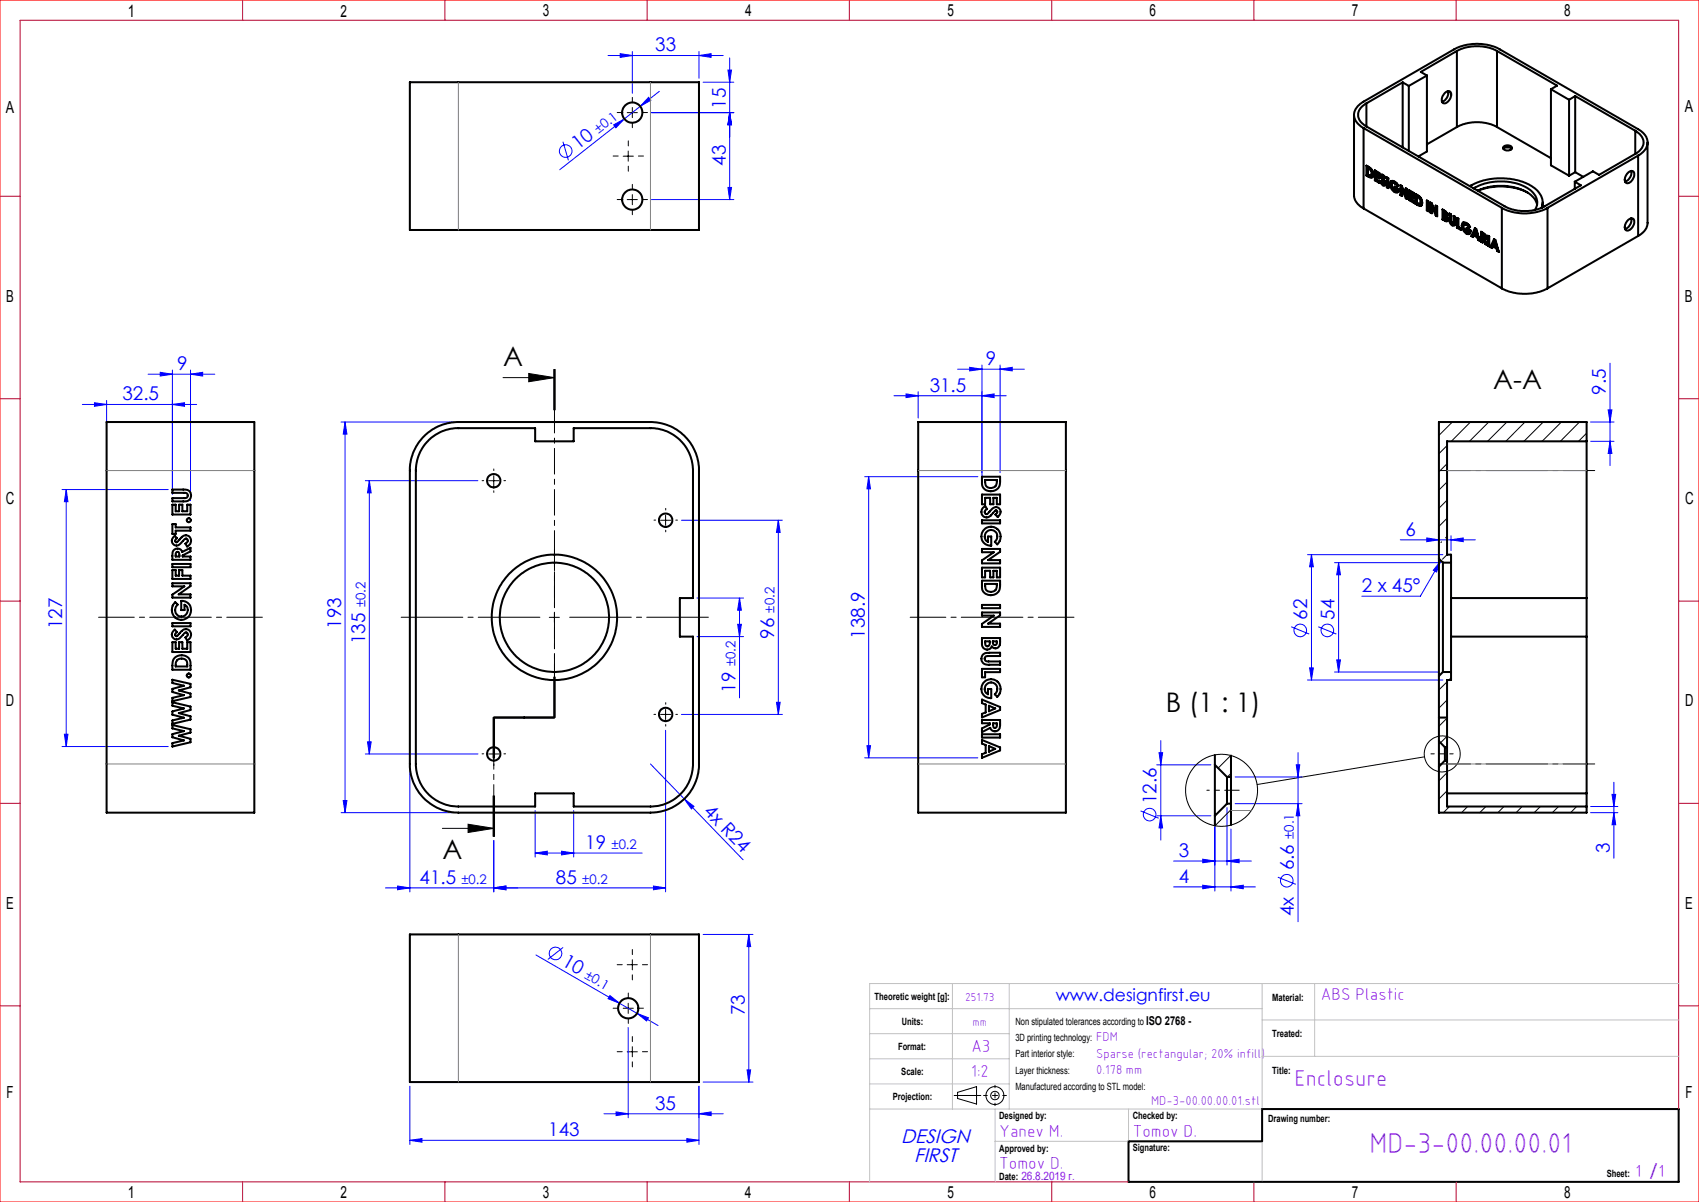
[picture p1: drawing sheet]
<svg xmlns="http://www.w3.org/2000/svg" width="420mm" height="297mm" viewBox="0 0 420 297" stroke-linecap="round" stroke-linejoin="round" font-family="sans-serif">
<g fill="none" stroke="#00f" stroke-width=".25">
<path d="M150.3 13.7h28.5M153.3 13.3l3 .4-3 .5zM156.3 12.7v10.4M172.8 13.7l3-.4v.9zM172.8 12.7v6.6M180 17.3h.8l-.4 3zM180.4 14.3v35M139.2 35l1.3 4.6M151.7 30.9l2.6-1.5-2 2.2zM154.3 29.4l-15.9 12.5M158.3 26.3l-4 3.1M160.3 24.1l.6 .7-2.6 1.5z"/>
<path d="M161 27.8h20.4M163 22.6l-4.7 3.7M173.8 20.3h7.6M180.4 27.8l.4 3h-.8zM161 49.3h20.4M180 46.3h.8l-.4 3zM20.4 99.9h28.2M23.4 99.5l3 .4-3 .5zM26.4 99v16.3M36.6 92.5h16.5M39.6 92l3 .5-3 .4zM42.6 99.9l3-.4v.9z"/>
<path d="M42.6 91.4v30.7M47.1 92.5l3-.5v.9zM47.1 91.4v32.3M221 97.8h27.7M224 97.3l3 .5-3 .4zM227 96.8v6.5M236.7 91.2h16.5M239.7 90.8l3 .4-3 .4zM242.7 90.2v27.6M242.7 97.8l3-.5v.9zM247.2 91.2l3-.4v.8zM247.2 90.2v26.6"/>
<path d="M398 89.7v25.3M84.3 104.3h28M85.3 104.3v96.5M85.3 104.3l.5 3h-1zM90.3 118.8h27.8M91.3 118.8v67.5M91.3 118.8l.5 3h-1zM213.7 117.8h28M214.7 117.8v69.5M214.7 117.8l.5 3h-.9zM393.2 104.3h5.8M393.2 109h5.8"/>
<path d="M397.5 101.3h1l-.5 3zM398 109l.5 3h-1zM15.3 121h26.3M16.4 121l.4 3h-.9zM16.4 121v63.5M168.5 128.5h24.9M192.4 128.5v48M192.4 128.5l.5 3h-1zM323.2 137.1h33.5M324.2 137.1v30.9M324.2 137.1l.5 2.9h-1zM329.9 139h25.8"/>
<path d="M330.9 139v27M330.9 139l.5 3h-1zM346.1 133.4h18.6M352.7 132.9l3 .5-3 .4zM356.2 138.5l-1.1 2.9-.8-.5zM356.2 138.5l-5.1 8.8h-14.4M358.7 133.4l3-.5v.9zM358.7 132.4v3.6M172.3 147.8h11.5M172.3 157.3h11.5M182.4 154.3h.9l-.5 3zM182.8 147.8v24.6"/>
<path d="M182.8 147.8l.5 3h-.9zM319.2 154.9l4.4 1.8M325.9 154.9l4.4 1.8M168.5 176.5h24.9M191.9 173.5h1l-.5 3zM323.2 168h33.5M323.7 165h1l-.5 3zM329.9 166h25.8M330.4 163.1h1l-.5 2.9zM15.3 184.5h26.3M15.9 181.4h.9l-.4 3.1zM84.8 197.8h1l-.5 3z"/>
<path d="M90.3 186.3h27.8M90.8 183.3h1l-.5 3zM101.3 189.8v30.6M160.8 188.8l8.4 8.6M164.5 180.4v40M169.2 197.4l2.4 1.8-.7 .7zM169.2 197.4l14.5 15M213.7 187.3h28M214.3 184.3h.9l-.5 3zM286 189h13.3M286.5 186h.9l-.5 3zM286.9 183v24.6"/>
<path d="M303.3 199.6v14.1M305.3 192h16.6M305.3 198.6h16.6M320.4 189h.9l-.4 3zM320.9 186v41.7M320.9 198.6l.4 3h-.9zM393.2 199.3h6.7M398.5 196.3h.9l-.4 3zM399 193.3v18.8M84.3 200.8h28M95.3 219.4h69.2M98.3 218.9l3 .5-3 .4z"/>
<path d="M122.1 219.4l3-.5v.9zM122.1 207.7v12.7M132.3 210.8l3-.5v.9zM132.3 200.3v11.5M132.3 210.8h26.5M138.8 210.3l3 .5-3 .4zM141.8 200.3v11.5M161.5 218.9l3 .5-3 .4zM282 200.4l4.4 1.8M286 201.6h13.3M286.9 201.6l.5 3h-.9zM290.1 212.8h19.2"/>
<path d="M290.1 219.1h20.2M297.3 212.3l3 .5-3 .4zM297.3 218.7l3 .4-3 .5zM300.3 202.6v17.6M303.3 212.8l3-.5v.9zM304.3 219.1l3-.4v.9zM304.3 204.9v15.3M315.9 216.7l4.4 1.8M393.2 200.8h6.7M399 200.8l.4 3h-.9zM132.5 236l30.2 17.4M139.2 234.1l-3.8 3"/>
<path d="M173.8 230.9h12.3M185.1 230.9l.5 3h-.9zM185.1 230.9v36.5M150.8 246l2.3 1.9-2.8-1.1zM155.3 253.9v22.3M157.5 250.4l2.8 1.1-.5 .8zM101.3 268.4v14.4M149.3 275.2h29.5M152.3 274.7l3 .5-3 .5zM172.8 275.2l3-.5v1zM172.8 268.4v14.4M173.8 267.4h12.3"/>
<path d="M184.7 264.4h.9l-.5 3zM101.3 281.8l3-.5v.9zM101.3 281.8h71.5M169.8 281.3l3 .5-3 .4z"/>
<circle cx="139.8" cy="37.3" r="1.55"/>
<circle cx="321.4" cy="155.8" r="1.56"/>
<circle cx="328.1" cy="155.8" r="1.56"/>
<circle cx="284.2" cy="201.3" r="1.55"/>
<circle cx="318.1" cy="217.6" r="1.55"/>
<circle cx="137.3" cy="235.6" r="1.55"/>
</g>
<g fill="none" stroke="#000" stroke-width=".25">
<path d="M154.1 38.6h2.5M155 27.8h2.6M155.3 37.3v2.5M156.3 26.6v2.5M155 49.3h2.6M156.3 48.1v2.5M124.4 93.3h12.7M130.7 92.3l6.4 1-6.4 1zM136.9 91.3v10M137.1 91.3v10M137.2 91.3v10M120.8 118.8h2.5"/>
<path d="M122.1 117.5v2.5M163.3 128.5h2.5M164.5 127.3v2.5M135.8 152.5h2.5M137.1 151.3v2.5M121.9 177.3v10zM122.1 177.5h15M122.1 177.1h15M122.2 177.3v10M136.9 167.3v10M137.1 167.3v10h-15v10.2M137.2 167.3v10"/>
<path d="M163.3 176.5h2.5M164.5 175.3v2.5M120.8 186.3h2.5M121.9 196.7v10M122.1 196.7v10M122.2 196.7v10M352.1 187l-41.3 6.8M109.4 204.7h12.7M115.7 203.7l6.4 1-6.4 1zM155 238.4h2.6M156.3 237.1v2.5M154.1 249.1h2.5"/>
<path d="M155 259.9h2.6M155.3 247.9v2.5M156.3 258.6v2.5M235.9 270.7h6.6M236.7 269.9l4.7-1.4v4.3l-4.7-1.4z"/>
<circle cx="356.5" cy="186.3" r="4.5"/>
<circle cx="245.9" cy="270.7" r="1.04"/>
<circle cx="246" cy="270.7" r="2.22"/>
</g>
<path d="M122.1 206.7v-29.4" fill="none" stroke="#000" stroke-width=".25" stroke-dasharray="6.3 1.3 1.3 1.3" stroke-dashoffset="3.7"/>
<path d="M122.1 177.3h15M137.1 177.3v-86" fill="none" stroke="#000" stroke-width=".25" stroke-dasharray="6.3 1.3 1.3 1.3" stroke-dashoffset=".8"/>
<path d="M24.4 152.5h40.5M265.5 152.5h-40.5" fill="none" stroke="#000" stroke-width=".25" stroke-dasharray="15.2 1.3 1.3 1.3" stroke-dashoffset="6.4"/>
<g fill="none" stroke="#000" stroke-width=".25" stroke-dasharray="15.2 1.3 1.3 1.3">
<path d="M152.8 38.6h-1.2M153.8 27.8h-1.2M155.3 36.1v-1.3M156.3 25.3v-1.2M156.3 30.3v1.3M157.8 38.6h1.3M158.8 27.8h1.3M153.8 49.3h-1.2M155.3 41.1v1.2M156.3 46.8v-1.2M156.3 51.8v1.3M158.8 49.3h1.3"/>
<path d="M119.6 118.8h-.4M122.1 116.3v-.4M124.6 118.8h.4M122.1 121.3v.4M162.1 128.5h-.4M164.6 131v.4M164.6 126v-.4M167.1 128.5h.4M162.1 176.5h-.4M164.6 179v.4M164.6 174v-.4M167.1 176.5h.4"/>
<path d="M119.6 186.3h-.4M122.1 188.8v.4M122.1 183.8v-.4M124.6 186.3h.4M306.3 195.3h-3M153.8 238.4h-1.2M156.3 235.9v-1.3M158.8 238.4h1.3M152.8 249.1h-1.2M153.8 259.9h-1.2M155.3 246.6v-1.2M155.3 251.6v1.3"/>
<path d="M156.3 240.9v1.2M156.3 257.4v-1.3M157.8 249.1h1.3M158.8 259.9h1.3M156.3 262.4v1.2"/>
</g>
<path d="M394.2 116.3h-38.5M394.2 188.8h-38.5" fill="none" stroke="#000" stroke-width=".25" stroke-dasharray="15.2 1.3 1.3 1.3" stroke-dashoffset="7.4"/>
<path d="M353.7 186.3h5.5" fill="none" stroke="#000" stroke-width=".25" stroke-dasharray="15.2 1.3 1.3 1.3" stroke-dashoffset="14.4"/>
<path d="M134.6 152.5h-36.5" fill="none" stroke="#000" stroke-width=".25" stroke-dasharray="15.2 1.3 1.3 1.3" stroke-dashoffset="-1.1"/>
<path d="M137.1 155v14.3M137.1 150v-14.2" fill="none" stroke="#000" stroke-width=".25" stroke-dasharray="15.2 1.3 1.3 1.3" stroke-dashoffset="10"/>
<path d="M139.6 152.5h36.8" fill="none" stroke="#000" stroke-width=".25" stroke-dasharray="15.2 1.3 1.3 1.3" stroke-dashoffset="-1.3"/>
<path d="M298.3 195.3h5M246 273.2v-5" fill="none" stroke="#000" stroke-width=".25" stroke-dasharray="15.2 1.3 1.3 1.3" stroke-dashoffset="14.6"/>
<path d="M248.8 270.7h-5.7" fill="none" stroke="#000" stroke-width=".25" stroke-dasharray="15.2 1.3 1.3 1.3" stroke-dashoffset="14.3"/>
<path d="M279 282h33v-8h103v18h-136z" fill="none" stroke="#000" stroke-width=".5"/>
<path d="M0 0h420v297h-420z" fill="none" stroke="#f00" stroke-width=".25"/>
<g fill="none" stroke="#b4002d" stroke-width=".25">
<path d="M60 0v5M110 0v5M160 0v5M210 0v5M260 0v5M310 0v5M360 0v5M0 48.5h5M415 48.5h5M0 98.5h5M415 98.5h5M0 148.5h5"/>
<path d="M415 148.5h5M0 198.5h5M415 198.5h5M0 248.5h5M415 248.5h5M415 274v-269h-410v287h274M60 292v5M110 292v5M160 292v5M210 292v5M260 292v5M310 292v5"/>
<path d="M360 292v5"/>
</g>
<g fill="none" stroke="#c0c0c0" stroke-width=".25">
<path d="M215 249.2h97M215 255.4h34.5M235.4 243v31M249.5 243v31M312 243v30.8M312 252h103M325 243v18M415 243h-200v49M215 274h96.7M215 267.8h34.5M215 261.6h34.5M246 274v18"/>
<path d="M279 274v7.8M312 261h103M246 282h32.7M312 282.3v9.5"/>
</g>
<path d="M115.7 203.7l6.4 1-6.4 1zM130.7 92.3l6.4 1-6.4 1z" fill="#000"/>
<g fill="#00f">
<path d="M356.2 138.5l-1.1 2.9-.8-.5z"/>
<path d="M169.2 197.4l2.4 1.8-.7 .7z"/>
<path d="M358.7 133.4l3-.5v.9zM352.7 132.9l3 .5-3 .4zM303.3 212.8l3-.5v.9zM297.3 212.3l3 .5-3 .4zM304.3 219.1l3-.4v.9zM297.3 218.7l3 .4-3 .5z"/>
<path d="M323.7 165h1l-.5 3zM324.2 137.1l.5 2.9h-1z"/>
<path d="M398.5 196.3h.9l-.4 3zM399 200.8l.4 3h-.9z"/>
<path d="M330.9 139l.5 3h-1zM330.4 163.1h1l-.5 2.9zM397.5 101.3h1l-.5 3zM398 109l.5 3h-1zM320.4 189h.9l-.4 3zM320.9 198.6l.4 3h-.9zM286.5 186h.9l-.5 3zM286.9 201.6l.5 3h-.9z"/>
<path d="M122.1 219.4l3-.5v.9zM161.5 218.9l3 .5-3 .4z"/>
<path d="M122.1 219.4l3-.5v.9zM98.3 218.9l3 .5-3 .4z"/>
<path d="M157.5 250.4l2.3 1.9 .5-.8zM150.8 246l-.5 .8 2.8 1.1z"/>
<path d="M172.8 275.2l3-.5v1zM152.3 274.7l3 .5-3 .5zM42.6 99.9l3-.4v.9zM23.4 99.5l3 .4-3 .5z"/>
<path d="M169.8 281.3l3 .5-3 .4zM101.3 281.8l3-.5v.9zM242.7 97.8l3-.5v.9zM224 97.3l3 .5-3 .4z"/>
<path d="M247.2 91.2l3-.4v.8zM239.7 90.8l3 .4-3 .4z"/>
<path d="M138.8 210.3l3 .5-3 .4zM132.3 210.8l3-.5v.9z"/>
<path d="M160.3 24.1l-2 2.2 2.6-1.5zM151.7 30.9l.6 .7 2-2.2z"/>
<path d="M180.4 27.8l.4 3h-.8zM180 46.3h.8l-.4 3zM180 17.3h.8l-.4 3zM180.4 27.8l.4 3h-.8zM185.1 230.9l.5 3h-.9zM184.7 264.4h.9l-.5 3zM16.4 121l.4 3h-.9zM15.9 181.4h.9l-.4 3.1z"/>
<path d="M214.7 117.8l.5 3h-.9zM214.3 184.3h.9l-.5 3z"/>
<path d="M182.8 147.8l.5 3h-.9zM182.4 154.3h.9l-.5 3z"/>
<path d="M85.3 104.3l.5 3h-1zM84.8 197.8h1l-.5 3zM91.3 118.8l.5 3h-1zM90.8 183.3h1l-.5 3zM192.4 128.5l.5 3h-1zM191.9 173.5h1l-.5 3z"/>
<path d="M153.3 13.3l3 .4-3 .5zM172.8 13.7l3-.4v.9zM39.6 92l3 .5-3 .4zM47.1 92.5l3-.5v.9z"/>
</g>
<g fill="none" stroke="#000" stroke-width=".5">
<path d="M352.7 18.7l-4.4 2.5M352.7 18.7v18.7l-2.1 1.3M360.2 12.6l.3-.2a11.1 11.1 0 0 1 9.6 .2M360.2 12.6l-9 5.2 1.5 .9M360.2 12.6v18.8M370.1 12.6l14.8 8.6-1.5 .8M370.1 12.6v18.8M101.3 20.3h71.5v36.5h-71.5zM334.7 28.4v19.9a4.1 4.1 0 0 0 2.4 3.2M337.1 31.6a3.5 3.5 0 0 1-2.2-4.3 4.8 4.8 0 0 1 2.2-2.2l23.2-13.3 2.2-.7 3.6-.2 2.1 .3 2 .7 34.8 20a3.4 3.4 0 0 1 1.8 4.9l-.7 .8-1.1 .8M337.1 31.6l34.2 19.8M337.1 31.6v19.9"/>
<path d="M337.8 25.5a2.96 2.96 0 0 0-1.6 4.3l1.6 1.5M337.8 31.3l34.5 19.8a11.1 11.1 0 0 0 9.5-.1l9-5.2-1.5-.9M337.8 25.5v5.8M346.7 20.4l-8.9 5.1M346.7 20.4l1.6 .8M346.7 20.4v16M348.3 21.2v16.1M357.3 22.9a.85 .85 0 0 1 1.2-.3 .85 .85 0 0 1 .2 1.2l-.4 .9a1.09 1.09 0 0 1-1.8 .6v-1.3zM358 22.5a2.33 2.33 0 0 1-1.5 2.6M360.2 31.4l2.6-1 1.7-.2 2.2 .1a8.2 8.2 0 0 1 3.4 1.1M360.2 31.4l-7.5 4.3M370.1 31.4l13.3 7.7"/>
<path d="M371.6 36.7l.6-.4a1.39 1.39 0 0 1 1.5 .4M371.7 36.6l.5-.2 1.5 .2M371.7 36.2l1-.3a.76 .76 0 0 1 1 .9l-.1 .1a1.26 1.26 0 0 1-2-.4zM383.4 22l4.5 2.7M383.4 22v18.8l4.5 2.6M387.9 24.7v18.7M389.4 23.7l14.8 8.6M389.4 23.7l-1.5 1M389.4 23.7v18.8M404.2 32.3a3 3 0 0 1 1.6 4.4l-1.6 1.3M404.2 38l-8.9 5.2-1.5-.9-4.5 2.6M404.2 32.3v5.7"/>
<path d="M405 38.4l-22.4 13M405 38.4v19.9M407.3 35.2v19.9a3.9 3.9 0 0 1-2.3 3.2M337.1 51.5l34.2 19.8M337.8 43.4v-2.5l.5 .3a1.86 1.86 0 0 1 .9 2.7l-.9-.3M337.8 43.4l.5 .2M338 43.2l.5 .3M338 41.1v2.1M338 43.2l-.2 .2M338.2 41.6v1.5l.4 .3a.36 .36 0 0 0 .4-.1 .36 .36 0 0 0 .1-.4M338.2 41.6l.1 .1M338.3 41.7l.6 .5"/>
<path d="M338.5 43.5l.8 .3M338.5 43.5l-.2 .1M338.6 41.5l.5 .5M338.6 41.5l-.4 .1M338.6 41.5l-.3 .2M338.9 42.2l.2 .7M339.1 42l.2 .8M339.1 42l-.2 .2M339.3 42.8l-.1 .4-.3 .2M339.3 42.8l-.2 .1M340.1 44.4l.9 .5M340.1 42.2v2.2"/>
<path d="M340.1 44.4l-.2 .2M340.2 43.7l.3-.2 .5 .3M340.2 42.8l.8 .4v-.4l-1.1-.7v2.5M340.2 42.8v.4l.8 .5v.4l-.8-.4M340.2 43.7v.6l.8 .5v.4l-1.1-.6M340.2 42.8l.3-.2 .5 .3M341.3 43.5l.5 1.2M341.3 43.5l.2-.3 .2-.1 .8 .8-.3 .2-.3-.5M341.5 44.8l.6 .8M341.6 43.4l.5 1.2M341.6 43.4l-.3 .1M341.6 43.1v.3"/>
<path d="M341.8 44.7l.3 .6M341.9 43.6l-.2 .2a2.24 2.24 0 0 1 .7 2h-.5M342.1 44.6l.3 .5M342.1 44.6l-.3 .1M342.1 45.3l-.2 .1-.3-.6-.4 .1 .7 .9M342.1 43.5l.3 .4M342.1 43.5l-.4 .1M342.1 45.6l.3 .2M342.1 43.5l-.2 .1M342.1 45.6l-.2 .2M342.4 45.1l-.3 .3M342.4 45.1l-.3 .2"/>
<path d="M342.8 43.8l.4 .3v2.4l-.4-.2zM343.1 46.1l.1 .1M343.1 44v2.1M343.1 46.1l-.3 .2M343.6 45.5l.3 1 .9 .9M343.9 45.3l.2 1.1 .9 .9M343.9 45.3l-.3 .2M343.9 44.8l.6-.1 .7 .5 .5 .7-.3 .1M343.9 44.8l-.3 .7M344 44.7l-.1 .1M344.1 44.7l-.2 .6M344.4 45.1l.6 .1"/>
<path d="M344.4 45.1l-.2 .1M344.7 46.6v-.5l1.1 .6v.3a.61 .61 0 0 1-.4 .6 .61 .61 0 0 1-.6-.2M344.7 45.3l-.4-.1a1.14 1.14 0 0 0-.1 1.2 1.14 1.14 0 0 0 1 .7l.2-.2M344.7 45.3l.7 .7M344.7 46.6l.7 .3M345 45.2l.6 .7M345 47.3l.6 .1M345 46.4l.6 .4M345 46.2v.2M345 45.2l-.3 .1M345 47.3l-.2 .1M345 46.4l-.3 .2"/>
<path d="M345.6 46.8l-.4 .3M345.6 46.8l-.2 .1M345.6 45.9l-.2 .1M345.7 45.8l-.1 .1M346.4 48.1l.2 .1M346.4 45.9v2.2M346.4 48.1l-.2 .1M346.6 46.8v1.6l-.4-.2M346.6 46.8l.9 2.2M346.6 46.8l.2-.1 1 2.2M347.5 48.1v-1.6l.4 .2v2.5l-.4-.2M347.5 48.1l-1-2.1-.3-.2v2.4"/>
<path d="M347.7 46.6v1.4l-.2 .1M347.8 48.9h.1M347.8 48.9l-.3 .1M348.6 49.3l.9 .5M348.6 47.2v2.1M348.6 49.3l-.2 .2M348.8 47.7l.7 .4v-.4l-1.1-.7v2.5M348.8 47.7v.5l.7 .4v.4l-.7-.4M348.8 48.6v.6l.7 .5v.4l-1.1-.6M348.8 47.7l.2-.1 .5 .2M348.8 48.6l.2-.2 .5 .4M349.9 50.3v-2.4l.5 .3a1.86 1.86 0 0 1 .9 2.7l-.9-.3"/>
<path d="M349.9 50.3l.5 .3M350.1 50.2l.5 .3M350.1 48v2.2M350.1 50.2l-.2 .1M350.3 48.5v1.6l.7 .3 .2-.5M350.3 48.5l.1 .1M350.4 48.6l.6 .6M350.6 50.5l.8 .3M350.6 50.5l-.2 .1M350.7 48.5l.5 .5M350.7 48.5h-.4M350.7 48.5l-.3 .1"/>
<path d="M351 49.2l.2 .7M351.2 49l.2 .8M351.2 49l-.2 .2M351.4 49.8l-.1 .4-.3 .2M351.4 49.8l-.2 .1M352.7 49.5l.4 .2v2.5l-.4-.2zM353 51.9h.1M353 49.7v2.2M353 51.9l-.3 .1M353.8 52.3l.2 .1M353.8 50.2v2.1M353.8 52.3l-.2 .2"/>
<path d="M354 51.1v1.6l-.4-.2M354 51.1l.9 2.2M354 51.1l.2-.1 1 2.1M354.9 52.4v-1.6l.4 .2v2.4l-.4-.1M354.9 52.4l-1-2.2-.3-.2v2.5M355.1 50.9v1.3l-.2 .2M355.2 53.1l.1 .1M355.2 53.1l-.3 .2M356.6 54.2l.6 .3M356.8 51.9v2.2M356.8 54.1l.6 .3M356.8 54.1l-.2 .1"/>
<path d="M357 52.4v.5l.3 .2 .1-.2M357 53.4v.6l.4 .2 .1-.2M357 52.4l.1 .1M357 53.4h.1M357 53.4l.5 .6M357.1 52.5l.3 .4M357.3 53.3l.5 .6M357.3 53.3l-.3 .1M357.3 52.3l.3 .5M357.3 52.3l-.3 .1M357.3 52.3l-.2 .2M357.4 54.4l.4 .2"/>
<path d="M357.4 54.4l-.2 .1M357.5 53.4l.4 .9a.4 .4 0 0 1-.2 .4 .4 .4 0 0 1-.5-.2M357.5 53.4a.86 .86 0 0 0-.5-1.4l-.4-.3v2.5M357.6 52.8l-.3 .3M357.6 52.8l-.2 .1M357.7 53.3l-.2 .1M357.8 53.9l-.3 .3M357.8 53.9l-.3 .1M358.3 54.2v-1.5l.4 .2v1.7a.41 .41 0 0 0 .1 .5 .41 .41 0 0 0 .5 0v-.2M358.3 54.2l.1 .8 .6 .7M358.5 54.1l.1 .7 .6 .7M358.5 52.9v1.2"/>
<path d="M358.5 54.1l-.2 .1M359.2 55.5l.4 .1M359.2 55.5l-.2 .2M359.3 54.9v-1.6l.4 .2v1.8a.39 .39 0 0 1-.3 .4 .39 .39 0 0 1-.4 0M359.6 54.7l-.1 .3-.3 .2M359.6 53.5v1.2M359.6 54.7l-.3 .2M360.2 53.8l.3 .2v2.1l.6 .3v.4l-.9-.5zM360.4 56.2l.7 .4M360.4 54v2.2M360.4 56.2l-.2 .1M361.4 55.7l.2 1 .9 1"/>
<path d="M361.6 55.6l.2 1 1 1M361.6 55.6l-.2 .1M361.6 55l.4-.1 .8 .4 .6 .8-.3 .1M361.6 55l-.2 .7M361.7 55h-.1M361.8 55l-.2 .6M362.5 55.6l-.4-.1a1.01 1.01 0 0 0 .3 1.7 .41 .41 0 0 0 .7-.1M362.5 55.6l.6 .6M362.5 56.8v-.4l1.1 .6-.1 .4a.62 .62 0 0 1-1 .3M362.5 56.8l.6 .3M362.7 55.4l.7 .7M362.7 55.4l-.4-.1-.3 .2"/>
<path d="M362.7 56.7l.7 .3M362.7 56.5v.2M362.7 55.4l-.2 .2M362.7 56.7l-.2 .1M362.8 57.6l.6 .1M362.8 57.6l-.3 .1M363.4 57l-.4 .3M363.4 46l3.2-1.4 2.7-.5h3l3 .5a7.8 7.8 0 0 1 5.9 4.5l.2 1.1-.3 1.2M363.4 56.1l-.3 .1M363.4 57l-.3 .1M363.4 56.1h.1M363.7 58.3l.9-1.9 .3 .2 .9 2.9-.4-.2"/>
<path d="M364 58.2l.2 .1M364 58.2l-.3 .1M364.3 46.6l1.8-1 2.3-.6 3.5-.2 1.8 .3a7.3 7.3 0 0 1 6.2 4 3.1 3.1 0 0 1-.5 2.8M364.3 58.2l-.2 .4-.4-.3M364.3 58.2l.9 .5M364.3 58.2l.3-.2 .9 .6M364.7 56.5l-.7 1.7M364.8 57.1l.2-.1 .3 1-.2 .2M364.8 57.1l-.3 .7 .6 .4M364.8 57.1l.3 1.1M365.2 58.7l.2 .6M365.3 47.1l1.2-.5a13.6 13.6 0 0 1 12 1.7 4 4 0 0 1 1.5 2.2"/>
<path d="M365.3 47.1l2.8-.8 3.4-.2 3.3 .4 2.8 1.1M365.5 58.6l-.3 .1M365.5 58.6l.2 .6M365.7 59.2h.1M365.7 59.2l-.3 .1M366.4 59.6l.1 .1M366.4 57.4v2.2M366.4 59.6l-.3 .1M366.5 57.9v.5l.4 .2 .2-.1M366.5 58.9v1l-.4-.2M366.5 58.9h.1M366.5 57.9l.1 .1"/>
<path d="M366.6 58l.5 .5M366.6 58.9l.5 1.4M366.9 57.9l.4 .4M366.9 58.8l.4 1.3M366.9 58.8l-.4 .1M366.9 57.9h-.4M366.9 57.9l-.3 .1M366.9 58.8l-.3 .1M367 59.1a.5 .5 0 0 0 .5-.3 .5 .5 0 0 0-.2-.6l-1.2-.9v2.4M367 59.1l.5 1.4-.4-.2M367.3 58.3l-.3 .3M367.3 58.3l-.2 .2"/>
<path d="M367.4 59l-.4 .1M367.8 58.2l.4 .3v2.4l-.4-.2zM368 58.3v2.2M369.5 59.2l-.8 1.7M369.5 59.9l.2-.2 .3 1-.2 .2M369.5 59.9l-.3 .6 .6 .4M369.5 59.9l.3 1M371.3 51.4l2.5 1 2.6 .3 3.6-.3 2.6-1M371.3 51.4v19.9M381.4 50l-.1 1.3M382.6 51.4v19.9M389.3 44.9v1.8"/>
<path d="M389.4 42.5l-1.5 .9M389.4 42.5l2 1.2M402.5 54.4a.88 .88 0 0 1 1.2-.3 .88 .88 0 0 1 .2 1.2l-.4 .9a1.09 1.09 0 0 1-1.8 .5v-1.1zM402.5 42.6a.88 .88 0 0 1 1.2-.2 .88 .88 0 0 1 .2 1.2l-.1 .5a1.45 1.45 0 0 1-1.9 1 2.04 2.04 0 0 1 .6-2.5zM403.2 42.3l.1 .8-.4 .8-.5 .6-.7 .4M403.2 53.9l.1 .7-.3 .8-.6 .8-.7 .4M405 58.3l-22.4 13M367.3 60.1l.1 .1M367.3 60.1l-.2 .2M368 60.5l.2 .1M368 60.5l-.2 .2M368.4 61.1l.9-2 .4 .2 .8 3-.4-.3"/>
<path d="M368.7 60.9l.2 .2M368.7 60.9l-.3 .2M369 60.9l-.1 .4-.5-.2M369 60.9l1 .5M369 60.9l.3-.2 .9 .6M370 61.4l.1 .6M370.2 61.3l.1 .6M370.2 61.3l-.2 .1M370.3 61.9h.1M370.3 61.9l-.2 .1M371.3 71.3l2.1 .8 3 .5 3.3-.3 2.9-1M26.4 104.3h36.5v96.5h-36.5z"/>
<path d="M104.8 107.8a12.1 12.1 0 0 1 8.5-3.5h47.5a12 12 0 0 1 12 12v72.5a12 12 0 0 1-12 12h-47.5a12 12 0 0 1-12-12v-72.5a11.7 11.7 0 0 1 3.5-8.5zM106 108.7a10.3 10.3 0 0 1 7.3-2.9h19v3.2h9.5v-3.2h19a10.5 10.5 0 0 1 10.5 10.5v31.5h-3.2v9.5h3.2v31.5a10.5 10.5 0 0 1-10.5 10.5h-19v-3.3h-9.5v3.3h-19a10.5 10.5 0 0 1-10.5-10.5v-72.5a10.7 10.7 0 0 1 3.2-7.6zM227 104.3h36.5v96.5h-36.5zM242.7 117.8h4.5v1a2.27 2.27 0 0 1-1.9 2.5 2.27 2.27 0 0 1-2.6-1.7zM243.5 118.6h2.9a1.52 1.52 0 0 1-1.4 2 1.52 1.52 0 0 1-1.5-2zM392.2 109v87M392.2 109h-34.5v28.1h1v1.9M392.2 109v-4.7h-36.5v33.7M42.6 121h2.7a1.52 1.52 0 0 1 1.9 1.4 1.52 1.52 0 0 1-1.9 1.5h-2.7v-.8h2.9a.69 .69 0 0 0 .9-.7 .69 .69 0 0 0-1-.6h-2.8zM42.6 124.7h.8v1.6h.9v-1.6h.8v1.6h1.2v-1.6h.8v2.4h-4.5zM42.6 129.5h.8v.8h3.7v.8h-3.7v.8h-.8zM42.6 139.3h4.5v.9h-4.5z"/>
<path d="M42.9 136a1.26 1.26 0 0 1 2.1 .4l2.1-1v.8l-1.9 1v.3h1.9v.8h-4.5l.1-1.8zM43 132.5l.2-.1 .5 .6-.2 .2a.44 .44 0 0 0-.1 .7 .44 .44 0 0 0 .7-.3 2.08 2.08 0 0 1 2.2-1.3 1.45 1.45 0 0 1 .9 1.4 1.45 1.45 0 0 1-1 1.3l-.4-.7a.62 .62 0 0 0 .6-.6 .62 .62 0 0 0-.5-.6l-.9 .8a1.33 1.33 0 0 1-1.2 .9 1.33 1.33 0 0 1-1.3-.8 1.32 1.32 0 0 1 .5-1.5zM43.6 136.5l.2-.1a.55 .55 0 0 1 .5 .2 .55 .55 0 0 1 0 .6v.3h-.9zM242.7 122.2h4.5v2.4h-.8v-1.6h-.8v1.6h-.8v-1.6h-1.3v1.6h-.8zM242.7 128.5h4.5v.8h-4.5zM242.7 135.6h4.5v.7l-2.9 2.1h2.9v.8h-4.5v-.7l3-2h-3zM242.9 125.6l.7-.5 .4 .7a.59 .59 0 0 0-.6 .6 .59 .59 0 0 0 .7 .6l.7-.8a1.35 1.35 0 0 1 1.2-.9 1.35 1.35 0 0 1 1.3 .8 1.58 1.58 0 0 1-.7 1.6l-.5-.6a.52 .52 0 0 0 .4-.4 .52 .52 0 0 0-.3-.6l-.5 .4a2.08 2.08 0 0 1-2.2 1.3 1.39 1.39 0 0 1-.6-2.2zM243.2 130.9a2.44 2.44 0 0 1 3.6 .1 2.44 2.44 0 0 1-.3 3.5l-.6-.6a1.59 1.59 0 0 0 .4-2.3 1.59 1.59 0 0 0-2.4-.2 1.59 1.59 0 0 0 .1 2.4l.2 .1v-1.3h.8v2.2a2.29 2.29 0 0 1-2.2-1.3 2.29 2.29 0 0 1 .4-2.6zM355.7 138v29M355.7 138l1 1M356.7 139v27M356.7 139h2"/>
<path d="M358.7 139v27M42.6 140.9h.8v1.3h.9v-1.3h.8v1.3h2v.8h-4.5zM42.6 158.7h.8v1.6h.9v-1.6h.8v1.6h1.2v-1.6h.8v2.4h-4.5zM42.6 144.1h4.5v.7l-2.9 2.1h2.9v.8h-4.5v-.8l3-2h-3zM42.6 153.9h4.5v.9h-4.5zM42.9 155.9l.3-.3 .5 .6-.2 .2a.43 .43 0 0 0 0 .7 .43 .43 0 0 0 .6-.3 2.08 2.08 0 0 1 2.2-1.3 1.45 1.45 0 0 1 .9 1.4 1.45 1.45 0 0 1-1 1.3l-.4-.7a.62 .62 0 0 0 .6-.6 .62 .62 0 0 0-.5-.6l-.9 .8a1.38 1.38 0 0 1-2.4 .3 1.37 1.37 0 0 1 .3-1.5zM43.3 148.8l.6 .6a1.59 1.59 0 0 0-.4 2.3 1.59 1.59 0 0 0 2.3 .2 1.59 1.59 0 0 0 .1-2.3l-.3-.2v1.3h-.8v-2.2a2.36 2.36 0 0 1 2.4 2.5 2.36 2.36 0 0 1-2.6 2.2 2.36 2.36 0 0 1-2.1-2.8l.2-.8zM242.7 157.7h4.5v.7a1.31 1.31 0 0 1-.2 1.4 1.31 1.31 0 0 1-1.4 .3l-.4-.4a1.29 1.29 0 0 1-1.6 .7 1.29 1.29 0 0 1-.9-1.5zM242.7 143.5h4.5v1a2.27 2.27 0 0 1-1.9 2.5 2.27 2.27 0 0 1-2.6-1.8zM242.7 140.3h4.5v2.4h-.8v-1.7h-.8v1.7h-.8v-1.7h-1.3v1.7h-.8zM242.7 149.5h4.5v.8h-4.5zM242.7 151.3h4.5v.7l-2.9 2.1h2.9v.8h-4.5v-.7l3-2.1h-3z"/>
<path d="M243.5 144.3h2.9a1.52 1.52 0 0 1-1.4 2 1.52 1.52 0 0 1-1.5-2zM243.5 158.5h1.2v.4a.59 .59 0 0 1-.5 .8 .59 .59 0 0 1-.6-.8zM245.4 158.5h1a.56 .56 0 0 1-.1 .8 .56 .56 0 0 1-.8-.2zM358.7 157.3h33.5M358.7 147.8h33.5M42.6 179.1l4.5 1.1v.8l-2.9 .8 2.9 .8v.8l-4.5 1.1v-.9l2.9-.7-2.9-.7v-.8l2.9-.7-2.9-.7zM42.6 168l4.5 1v.8l-2.9 .8 2.9 .8v.8l-4.5 1v-.8l2.9-.6-2.9-.8v-.8l2.9-.8-2.9-.6zM42.6 173.5l4.5 1.1v.8l-2.9 .8 2.9 .8v.8l-4.5 1.1v-.9l2.9-.7-2.9-.7v-.8l2.9-.8-2.9-.6zM43.1 162.6a2.28 2.28 0 0 1 2.7-.6 2.28 2.28 0 0 1 1.3 2.5v1h-4.5l.1-2zM43.9 163a1.49 1.49 0 0 1 1.8-.1 1.49 1.49 0 0 1 .6 1.8h-2.9a1.66 1.66 0 0 1 .5-1.7zM242.7 177.9h4.5v1a1.32 1.32 0 0 1-.6 1.6 1.32 1.32 0 0 1-1.7-.5l-.1-.2-2.1 1.1v-.9l2-1v-.3h-2zM242.7 165.3h4.5v.8h-3.7v1.3h-.8z"/>
<path d="M242.7 172.9l4.5 1.8v.7l-4.5 1.9v-.9l1-.4v-1.9l-1-.4zM243 161.7l.9-.4h3.3v.8h-2.9a.71 .71 0 0 0-.9 .7 .71 .71 0 0 0 1 .6h2.8v.8h-2.7a1.54 1.54 0 0 1-1.7-.6 1.54 1.54 0 0 1 .2-1.9zM243 168.8a2.45 2.45 0 0 1 3.7-.3 2.45 2.45 0 0 1-.2 3.7l-.6-.6a1.58 1.58 0 0 0 .4-2.3 1.58 1.58 0 0 0-2.3-.2 1.58 1.58 0 0 0 0 2.3l.2 .2v-1.4h.8v2.3a2.32 2.32 0 0 1-2.2-1.2 2.32 2.32 0 0 1 .2-2.5zM244.5 174.4l1.5 .6-1.5 .8zM245.5 178.7h.9v.4a.5 .5 0 0 1-.4 .8 .5 .5 0 0 1-.5-.7zM355.7 167v16.1M355.7 177.3h2M356.7 166l-1 1M356.7 166h2M358.7 166v2h-1v16.6M242.7 181.4h4.5v.8h-4.5zM242.7 182.8l4.5 1.9v.7l-4.5 1.9v-.9l1-.4v-1.9l-1-.4z"/>
<path d="M244.5 184.4l1.5 .6-1.5 .7zM300.3 189v12.6M300.3 186.5v2.5M300.3 189l3 3M303.3 192v6.6M303.3 198.6l-3 3M303.3 198.6h1M303.3 192h1M304.3 192v6.6M304.3 186.7v5.3M304.3 198.6v5.3M355.7 183.1v6.3"/>
<path d="M355.7 189.4v11.4h36.5v-4.8M355.7 183.1l1.5 1.5M357.2 184.6v3.3M357.2 187.9l-1.5 1.5M357.2 187.9h.5M357.2 184.6h.5M357.7 184.6v3.3M357.7 196h34.5M357.7 187.9v11.4h34.5M300.3 201.6v2.4M101.3 230.9h71.5v36.5h-71.5z"/>
<circle cx="156.3" cy="27.8" r="2.5"/>
<circle cx="156.3" cy="49.3" r="2.49"/>
<circle cx="122" cy="118.8" r="1.65"/>
<circle cx="46.7" cy="128.6" r=".5"/>
<circle cx="164.6" cy="128.5" r="1.65"/>
<circle cx="137" cy="152.5" r="15.5"/>
<circle cx="137.1" cy="152.5" r="13.5"/>
<circle cx="46.7" cy="166.9" r=".5"/>
<circle cx="164.6" cy="176.5" r="1.65"/>
<circle cx="122" cy="186.3" r="1.65"/>
<circle cx="155.3" cy="249.1" r="2.5"/>
</g>
<g fill="none" stroke="#000" stroke-width=".25">
<path d="M357.7 110.1l-2 2M357.7 114.6l-2 2M357.7 119.1l-2 2M359 104.3l-3.3 3.3M363.5 104.3l-4.7 4.7M368 104.3l-4.7 4.7M372.5 104.3l-4.8 4.7M377 104.3l-4.7 4.7M381.5 104.3l-4.8 4.7M386 104.3l-4.8 4.7M390.5 104.3l-4.8 4.7M392.2 107l-2 2"/>
<path d="M356.4 133.9l-.2 .2M357.7 123.6l-2 2M357.7 128.1l-2 2M357.7 132.5l-.3 .4M357.7 137.1l-1.1 1.1M357.7 168.5l-2 2M357.7 173l-2 2M357.7 177.4l-2 2.1M358.7 167.5l-.6 .5M304.2 186.7l-3.1 3.1M304.3 191.1l-.9 .9M357.7 181.9l-1.6 1.6"/>
<path d="M357.7 190.9l-2 2M357.7 195.4l-2 2M358.3 199.3l-1.5 1.5M362.8 199.3l-1.5 1.5M367.3 199.3l-1.5 1.5M371.8 199.3l-1.5 1.5M376.3 199.3l-1.5 1.5M380.8 199.3l-1.5 1.5M385.3 199.3l-1.5 1.5M389.7 199.3l-1.4 1.5M304.3 200.1l-3.9 3.9"/>
<circle cx="302" cy="195.3" r="8.9"/>
</g>
<path d="M113.3 20.3v36.5M160.8 20.3v36.5M26.4 116.3h36.5M227 116.3h36.5M357.7 116.3h34.5M26.4 188.8h36.5M227 188.8h36.5M357.7 188.8h34.5M304.3 200.3h5M113.3 230.9v36.5M160.8 230.9v36.5" fill="none" stroke="#808080" stroke-width=".25"/>
<text font-size="7.1" fill="#8000ff" x="338.5" y="284.9">MD-3-00.00.00.01</text>
<g font-size="6.7">
<text x="124.4" y="90.4">A</text>
<text x="369.1" y="96.2">A-A</text>
<text x="288.2" y="175.9">B (1 : 1)</text>
<text x="109.4" y="212.2">A</text>
</g>
<text font-size="5.6" fill="#8000ff" x="320" y="268.2">Enclosure</text>
<g font-size="4.8" fill="#00f">
<text x="222.8" y="282.5">DESIGN</text>
<text x="226" y="287">FIRST</text>
</g>
<g font-size="4.7" fill="#00f">
<text x="162" y="12.7">33</text>
<text x="179.4" y="26.8" transform="rotate(-90 179.4 26.8)">15</text>
<text x="142.9" y="37.1" transform="rotate(-38 142.9 37.1)">10</text>
<text x="179.4" y="40.9" transform="rotate(-90 179.4 40.9)">43</text>
<text x="43.8" y="91.4">9</text>
<text x="243.7" y="90.2">9</text>
<text x="30.3" y="98.9">32.5</text>
<text x="229.8" y="96.8">31.5</text>
<text x="397" y="97.5" transform="rotate(-90 397 97.5)">9.5</text>
<text x="347.5" y="132.4">6</text>
<text x="336.7" y="146.3">2 x 45°</text>
<text x="15.4" y="155.4" transform="rotate(-90 15.4 155.4)">127</text>
<text x="84.3" y="155.3" transform="rotate(-90 84.3 155.3)">193</text>
<text x="323.2" y="153.2" transform="rotate(-90 323.2 153.2)">62</text>
<text x="329.9" y="153.2" transform="rotate(-90 329.9 153.2)">54</text>
<text x="90.3" y="159.1" transform="rotate(-90 90.3 159.1)">135</text>
<text x="191.4" y="157.8" transform="rotate(-90 191.4 157.8)">96</text>
<text x="213.7" y="157.9" transform="rotate(-90 213.7 157.9)">138.9</text>
<text x="181.8" y="171.1" transform="rotate(-90 181.8 171.1)">19</text>
<text x="173.7" y="200.7" transform="rotate(46 173.7 200.7)">4x R24</text>
<text x="285.9" y="198.7" transform="rotate(-90 285.9 198.7)">12.6</text>
<text x="144.7" y="209.8">19</text>
<text x="291.4" y="211.7">3</text>
<text x="319.8" y="215" transform="rotate(-90 319.8 215)">6.6</text>
<text x="398" y="210.8" transform="rotate(-90 398 210.8)">3</text>
<text x="103.7" y="218.4">41.5</text>
<text x="137.4" y="218.4">85</text>
<text x="291.4" y="218.1">4</text>
<text x="319.8" y="226.4" transform="rotate(-90 319.8 226.4)">4x</text>
<text x="138.7" y="238.3" transform="rotate(30 138.7 238.3)">10</text>
<text x="184.1" y="250.9" transform="rotate(-90 184.1 250.9)">73</text>
<text x="161.9" y="274.2">35</text>
<text x="135.5" y="280.7">143</text>
</g>
<g font-size="4.3" fill="#8000ff">
<text x="240.2" y="260.1">A3</text>
<text x="240.1" y="266.2">1:2</text>
<text x="247" y="281">Yanev M.</text>
<text x="280" y="281">Tomov D.</text>
<text x="247" y="288.8">Tomov D.</text>
<text x="404.3" y="290.8">1 /1</text>
</g>
<text font-size="4.2" x="31.6" y="4.2">1</text>
<text font-size="4.2" fill="#00f" x="261" y="247.2">www.designfirst.eu</text>
<text font-size="4.2" fill="#8000ff" x="326.5" y="247.2">ABS Plastic</text>
<g font-size="4.1">
<text x="84.2" y="4.1">2</text>
<text x="134.2" y="4">3</text>
<text x="184.2" y="4">4</text>
<text x="234.2" y="4">5</text>
<text x="284.2" y="4">6</text>
<text x="334.2" y="4.1">7</text>
<text x="386.7" y="4">8</text>
<text x="1.5" y="27.9">A</text>
<text x="416.5" y="27.8">A</text>
<text x="1.5" y="74.5">B</text>
<text x="416.5" y="74.5">B</text>
<text x="1.4" y="124.5">C</text>
<text x="416.5" y="124.5">C</text>
<text x="1.5" y="174.5">D</text>
<text x="416.6" y="174.5">D</text>
<text x="1.6" y="224.5">E</text>
<text x="416.6" y="224.5">E</text>
<text x="1.6" y="271.3">F</text>
<text x="416.7" y="271.3">F</text>
<text x="31.6" y="296">1</text>
<text x="84.2" y="296">2</text>
<text x="134.2" y="296">3</text>
<text x="184.2" y="296">4</text>
<text x="234.2" y="296">5</text>
<text x="284.2" y="296">6</text>
<text x="334.2" y="296">7</text>
<text x="386.7" y="296">8</text>
</g>
<g font-size="3.3" fill="#00f">
<text x="148" y="33.1" transform="rotate(-38 148 33.1)">±0.1</text>
<text x="90.3" y="150.1" transform="rotate(-90 90.3 150.1)">±0.2</text>
<text x="191.4" y="151.4" transform="rotate(-90 191.4 151.4)">±0.2</text>
<text x="181.8" y="164.7" transform="rotate(-90 181.8 164.7)">±0.2</text>
<text x="151.1" y="209.8">±0.2</text>
<text x="319.8" y="207.3" transform="rotate(-90 319.8 207.3)">±0.1</text>
<text x="114.1" y="218.4">±0.2</text>
<text x="143.9" y="218.4">±0.2</text>
<text x="144.3" y="241.6" transform="rotate(30 144.3 241.6)">±0.1</text>
</g>
<g font-size="3.2" fill="#8000ff">
<text x="271" y="257.2">FDM</text>
<text x="271" y="261.3">Sparse (rectangular; 20% infill)</text>
<text x="271" y="265.3">0.178 mm</text>
<text x="284.6" y="273">MD-3-00.00.00.01.stl</text>
</g>
<text font-size="3" x="283.3" y="253.2">ISO 2768 -</text>
<g font-size="2.9" fill="#8000ff">
<text x="238.6" y="247.2">251.73</text>
<text x="240.4" y="253.4">mm</text>
<text x="252.5" y="291.6">26.8.2019 г.</text>
</g>
<g font-size="2.5">
<text x="216.2" y="247">Theoretic weight [g]:</text>
<text x="314.5" y="247.3">Material:</text>
<text x="222.9" y="253.4">Units:</text>
<text x="251" y="257.2">3D printing technology:</text>
<text x="251" y="253.2">Non stipulated tolerances according to</text>
<text x="314.5" y="256.3">Treated:</text>
<text x="222" y="259.3">Format:</text>
<text x="251" y="261.2">Part interior style:</text>
<text x="222.8" y="265.7">Scale:</text>
<text x="251" y="269.3">Manufactured according to STL model:</text>
<text x="251" y="265.3">Layer thickness:</text>
<text x="314.5" y="265.3">Title:</text>
<text x="220.7" y="271.7">Projection:</text>
<text x="247" y="276.6">Designed by:</text>
<text x="280" y="276.6">Checked by:</text>
<text x="313.5" y="277.3">Drawing number:</text>
<text x="247" y="284.6">Approved by:</text>
<text x="280" y="284.5">Signature:</text>
<text x="247" y="291.6">Date:</text>
<text x="397.2" y="290.8">Sheet:</text>
</g>
</svg>
